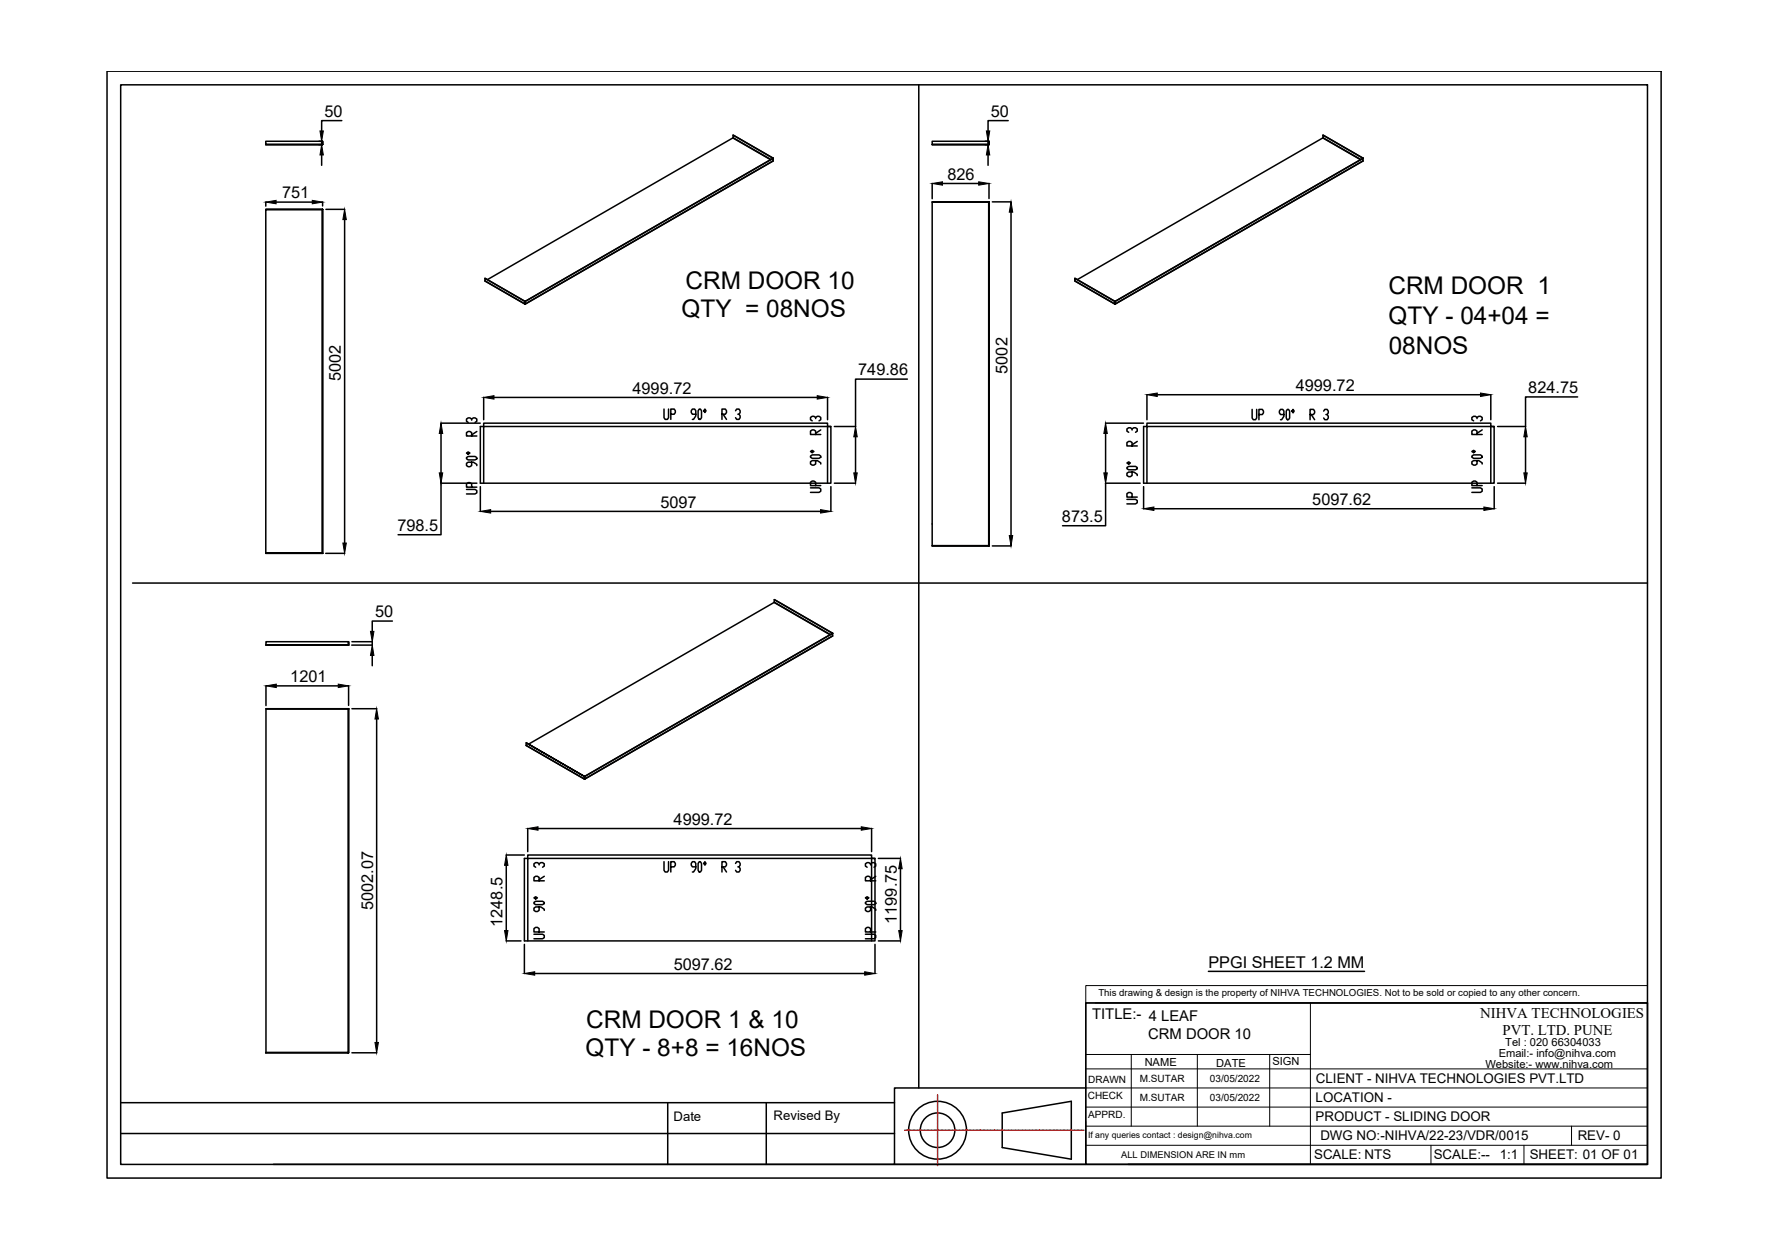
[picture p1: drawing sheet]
<svg xmlns="http://www.w3.org/2000/svg" width="297mm" height="210mm" viewBox="0 0 297 210" stroke-linecap="round" stroke-linejoin="round" font-family="sans-serif">
<!-- layer: 0 -->
<g fill="none" stroke="#000" stroke-width=".25">
<path d="M18 12h261.4v186.1h-261.4zM20.3 14.3h256.8v181.5h-256.8zM154.5 14.3v168.7M44.7 23.8h9.6v.5h-9.6zM44.7 24.3h9.6zM44.7 34v.7M46.4 34h6.1M53.6 24.3h.5M53.7 23.8h.4M54.1 23.8v.5M54.1 26.1v1.7M54.3 24.3h.1"/>
<path d="M54.3 23.8l-.1 .5zM54.3 35.2h-9.6h9.6v57.9h-9.6v-57.8l9.6-.1M54.3 34v.6M54.8 35.2h3.2M57.5 20.3h-3.4v1.7M58 36.9v54.4M123.3 23.1v.1M123.3 22.7l6.7 3.9M129.6 26.9l-6.3-3.7-41.3 23.8M130 26.6l-41.7 24.1v.4v-.4l41.7-24.1v.5l-41.7 24M130 27.1l-41.7 24M130 26.6l-6.7-3.9v.5l6.4 3.6"/>
<path d="M130 26.6h.1M156.8 23.8h9.5v.5h-9.5zM156.8 24.3h9.5zM156.8 34h9.5M156.8 30.8v2.6M158.5 30.9h6.1M165.8 23.8h.4v.5h-.5M166.2 26.1v1.7M166.3 23.8v.5zM166.3 34h-9.5M166.3 34v57.8M166.3 34h-9.5v57.8h9.5"/>
<path d="M166.3 30.8v2.6M166.9 34h3.2M169.6 20.3h-3.4v1.7M170.1 35.7v54.4M222.5 23.1v.1M222.5 22.7l6.8 3.9M228.8 26.9l-6.3-3.7-41.3 23.8M229.3 26.6l-41.8 24.1M229.3 27.1l-41.7 24M229.3 26.6h.1M229.3 26.6l-6.8-3.9v.5l6.4 3.6M81.6 47.2l6.7 3.9"/>
<path d="M81.6 46.8l6.7 3.9M88.3 50.7v.4zM88.3 50.7l-6.7-3.9v.4l6.7 3.9M88.3 51.1h.1M180.8 46.8l6.7 3.9M180.8 47.2l6.7 3.9M187.5 50.7l-6.7-3.9v.4l6.7 3.9M187.5 50.7v.4zM187.6 51.1h.1M187.5 51.1h.1M187.6 50.7v.4l-.1-.4 41.8-24.1v.5l-41.7 24M74.2 71.2h6.6"/>
<path d="M74.2 72.9v6.6M78.5 77l.3-.2h1.1l.3 .2v.2l-.3 .2h-1.1l-.3-.2zM78.5 76.2l.3-.2 .2 .2-.2 .2zM79.3 77.7v.6l-.3 .2h-.2l-.3-.2v-.4l.3-.2h.8l.6 .4v.2M79.3 73.3v-.5l-.3-.2h-.2l-.3 .2v.5h1.7M79.3 70.7v-.2l-.3-.2h-.2l-.3 .2v.4l.3 .1M79.3 70.5l.3-.2h.3l.3 .2v.4l-.3 .1M80.2 72.6l-.9 .5M80.8 71.7h.6v-.5h57.8v.5h.6v9.6h-59zM81.4 66.8v3.8M83.1 66.8h54.4M111.7 68.8v1.5l.2 .2h.4l.1-.2v-1.5"/>
<path d="M112.8 69.7h.6l.2-.3v-.3l-.2-.3h-.6v1.7M117 69.7h-.5l-.2-.3v-.3l.2-.3h.3l.2 .3v.9l-.4 .5h-.1M117.6 68.8h.2l.2 .3v1.2l-.2 .2h-.2l-.2-.2v-1.2zM118.6 68.8l.2 .3-.2 .3-.2-.3zM121.4 69.7h.6l.2-.3v-.3l-.2-.3h-.6v1.7M121.6 69.7l.6 .8M123.7 69.1l.2-.3h.4l.2 .3v.3l-.2 .3h-.2M124.3 69.7l.2 .3v.3l-.2 .2h-.4l-.2-.2M136.3 76.7l.3-.2h1.2l.2 .2v.2l-.2 .2h-1.2l-.3-.2zM136.3 75.9l.3-.2 .3 .2-.3 .2zM137.2 77.5v.5l-.3 .2h-.3l-.3-.2v-.3l.3-.2h.9l.5 .4v.1M137.2 73.1v-.6l-.3-.2h-.3l-.3 .2v.6h1.7"/>
<path d="M137.2 70.4v-.2l-.3-.2h-.3l-.3 .2v.4l.3 .2M137.2 70.2l.3-.2h.3l.2 .2v.4l-.2 .2M138 72.3l-.8 .6M139.2 66.8v3.8M139.2 71.7v9.6M139.8 71.7h-58.4v9.6M143.9 73.5v6M152.6 63.8h-8.7v7.9h-3.6M185.9 71.2h6.4M186 72.9v6.6M189.5 78.6l.3-.2h1.2l.3 .2v.2l-.3 .2h-1.2l-.3-.2zM189.5 77.9l.3-.2 .3 .2-.3 .2z"/>
<path d="M190.4 79.4v.6l-.3 .2h-.3l-.3-.2v-.4l.3-.2h.9l.6 .4v.2M190.4 75v-.6l-.3-.2h-.3l-.3 .2v.6h1.8M190.4 72.3v-.2l-.3-.2h-.3l-.3 .2v.4l.3 .2M190.4 72.1l.3-.2h.3l.3 .2v.4l-.3 .2M191.3 74.2l-.9 .6M192.4 71.7h.5v-.5h57.9v.5h.5v9.6h-58.9zM192.9 66.4v4.2M194.6 66.4h54.4M210.6 68.9v1.4l.2 .3h.4l.2-.3v-1.4M211.8 69.7h.5l.2-.3v-.3l-.2-.2h-.5v1.7M216 69.7h-.6l-.2-.3v-.3l.2-.2h.4l.2 .2v.9l-.4 .6h-.2M216.5 68.9h.2l.2 .2v1.2l-.2 .3h-.2l-.2-.3v-1.2z"/>
<path d="M217.5 68.9l.2 .2-.2 .3-.2-.3zM220.4 69.7h.5l.2-.3v-.3l-.2-.2h-.5v1.7M220.5 69.7l.6 .9M222.6 69.1l.2-.2h.4l.2 .2v.3l-.2 .3h-.2M223.2 69.7l.2 .3v.3l-.2 .3h-.4l-.2-.3M247.6 76.7l.3-.2h1.1l.3 .2v.2l-.3 .2h-1.1l-.3-.2zM247.6 75.9l.3-.2 .2 .2-.2 .2zM248.4 77.5v.5l-.3 .2h-.2l-.3-.2v-.3l.3-.2h.8l.6 .4v.1M248.4 73.1v-.6l-.3-.2h-.2l-.3 .2v.6h1.7M248.4 70.4v-.2l-.3-.2h-.2l-.3 .2v.4l.3 .2M248.4 70.2l.3-.2h.3l.3 .2v.4l-.3 .2M249.3 72.3l-.9 .6"/>
<path d="M250.8 66.4v4.2M250.8 71.7v9.6M251.3 71.7h-58.4v9.6M256.6 73.5v6M265.4 66.8h-8.8v4.9h-4.7M22.3 98.1h254.8M44.7 93l9.6 .1zM54.2 93l.1-57.8-.1 57.9M54.8 93.1h3.2M78.5 82.3h1.4l.3 .2v.4l-.3 .2h-1.4M79.3 81.9v-.5l-.3-.2h-.2l-.3 .2v.5h1.7M80.2 81.3h-6v8.6h-7.2"/>
<path d="M80.8 81.9v4.1M82.5 86h55.5M136.3 82.1h1.5l.2 .1v.4l-.2 .2h-1.5M137.2 81.7v-.6l-.3-.2h-.3l-.3 .2v.6h1.7M139.8 81.9v4.1M140.3 81.3h3.6M156.8 91.8h9.5M156.8 88.1h.1M166.3 91.8v-57.8v57.8M166.3 91.8h.1M166.9 91.8h3.2M189.5 84h1.5l.3 .2v.4l-.3 .2h-1.5"/>
<path d="M190.4 83.6v-.6l-.3-.2h-.3l-.3 .2v.6h1.8M191.8 81.3h-5.8v7.1h-7.3M192.4 81.9v3.7M194.1 85.6h55.5M247.6 82.1h1.4l.3 .1v.4l-.3 .2h-1.4M248.4 81.7v-.6l-.3-.2h-.2l-.3 .2v.6h1.7M251.3 81.9v3.7M251.9 81.3h4.7M44.7 107.9h13.9v.6h-13.9zM44.7 119.2h13.9M44.7 108.5h.1M44.7 115.3v3.4"/>
<path d="M46.5 115.4h10.4M58.6 119.2v57.9M58.6 119.2l-.1 57.8M58.6 108.5h-13.9M58.6 107.9v.6zM58.6 119.2h.1M58.6 119.2h-13.9v57.9M58.6 115.3v3.3M59.2 107.9h3.4v.6h-3.4M59.2 119.2h4.2M62.6 110.2v1.8M66 104.5h-3.4v1.7"/>
<path d="M130.2 101.3h.1M130.2 100.8l9.8 5.7M139.6 106.8l-9.4-5.5-41.3 23.9M140 106.5l-41.7 24.1M140 107l-41.7 24M140 106.5l-9.8-5.7v.5l9.5 5.4M140 106.5h.1M63.4 120.9v54.4M88.5 125.4l9.8 5.6M88.5 124.9l9.8 5.7zM88.5 124.9v.5l9.8 5.6v-.4M88.8 139.3v3.9"/>
<path d="M90.5 139.4h54.4M98.3 131h.1M98.3 130.6v.4M98.3 130.6l41.7-24.1v.5l-41.7 24zM146.6 139.3v3.9M85.1 158.3h2.5M85.1 143.8h3.1M85.2 145.5v11M88.2 158.8v4.9M88.8 143.8h57.8v.6h.6v13.9h-59v-13.9h.6zM89.8 157.1h1.5l.2 .2v.4l-.2 .2h-1.5M89.8 151.8l.3-.2h1.2l.2 .2v.2l-.2 .2h-1.2l-.3-.2z"/>
<path d="M89.8 151l.3-.2 .3 .2-.3 .2zM90.7 156.7v-.5l-.3-.2h-.3l-.3 .2v.5h1.7M90.7 152.5v.6l-.3 .2h-.3l-.3-.2v-.4l.3-.2h.9l.5 .4v.2M90.7 148.1v-.5l-.3-.2h-.3l-.3 .2v.5h1.7M90.7 145.5v-.2l-.3-.2h-.3l-.3 .2v.4l.3 .2M90.7 145.3l.3-.2h.3l.2 .2v.4l-.2 .2M91.5 147.4l-.8 .6M111.7 144.9v1.5l.2 .3h.4l.1-.3v-1.5M112.8 145.8h.6l.2-.3v-.3l-.2-.3h-.6v1.8M117 145.8h-.5l-.2-.3v-.3l.2-.3h.3l.2 .3v.9l-.4 .6h-.1M117.6 144.9h.2l.2 .3v1.2l-.2 .3h-.2l-.2-.3v-1.2zM118.6 144.9l.2 .3-.2 .3-.2-.3z"/>
<path d="M121.4 145.8h.6l.2-.3v-.3l-.2-.3h-.6v1.8M121.6 145.8l.6 .9M123.7 145.2l.2-.3h.4l.2 .3v.3l-.2 .3h-.2M124.3 145.8l.2 .3v.3l-.2 .3h-.4l-.2-.3M145.6 157.1h1.4l.3 .2v.4l-.3 .2h-1.4M145.6 151.8l.2-.2h1.2l.3 .2v.2l-.3 .2h-1.2l-.2-.2zM145.6 151l.2-.2 .3 .2-.3 .2zM146.4 156.7v-.5l-.3-.2h-.3l-.2 .2v.5h1.7M146.4 152.5v.6l-.3 .2h-.3l-.2-.2v-.4l.2-.2h.9l.6 .4v.2M146.4 148.1v-.5l-.3-.2h-.3l-.2 .2v.5h1.7M146.4 145.5v-.2l-.3-.2h-.3l-.2 .2v.4l.2 .2M146.4 145.3l.3-.2h.3l.3 .2v.4l-.3 .2"/>
<path d="M146.6 144.4v13.9M147.2 144.4h-58.4v13.9M147.2 158.8v4.9M147.3 147.4l-.9 .6M147.7 158.3h3.8M147.7 144.4h3.8M151.5 146.1v10.4M44.7 177h13.9M58.5 177h.1M58.5 177l-13.8 .1h13.9M59.2 177.1h4.2M89.9 163.7h55.5"/>
<path d="M182.6 168.7h94.5v27.1h-94.5zM203.3 163.4h26.2M20.3 190.6h130.2M20.3 185.5h130.2M112.3 185.5v10.3M128.9 185.5v10.3M150.5 195.8h32.1M168.6 187.2l11.6-2v9.8l-11.6-2zM182.6 183h-32.1v12.8h-104.5M189.8 195.8h87.3"/>
<circle cx="157.7" cy="190.1" r="4.9"/>
<circle cx="157.7" cy="190.1" r="2.91"/>
</g>
<g fill="none" stroke="#000" stroke-width=".17">
<path d="M182.6 165.8h94.5v2.9h-94.5zM182.6 179.8h94.5M182.6 168.7v27.1M182.6 177.4h37.8M184.2 168.7h92.9M190.3 177.4v12M201.4 177.4v12M213.6 177.4v12M220.4 168.7v27.1M182.6 189.4h94.5M182.6 186.2h94.5M182.6 183h94.5"/>
<path d="M182.6 192.6h94.5M240.7 192.6v3.2M256.3 192.6v3.2M264.3 189.4v3.2"/>
</g>
<g fill="none" stroke="#f00" stroke-width=".25">
<path d="M152.2 190.1h.2M152.5 190.1h.1M152.7 190.1h.3M153.1 190.1h.1M153.2 190.1h.4M153.7 190.1h.1M153.8 190.1h.4M154.3 190.1h.1M154.4 190.1h.4M154.9 190.1h.1M155 190.1h.4M155.4 190.1h.1"/>
<path d="M155.6 190.1h.4M156 190.1h.1M156.2 190.1h.3M156.6 190.1h.1M156.8 190.1h.3M157.2 190.1h.1M157.4 190.1h.3M157.7 184.2v.2M157.7 184.5v.1M157.7 184.6v.4M157.7 185.1h.1M157.7 185.2v.4"/>
<path d="M157.7 185.7h.1M157.7 185.8v.4M157.7 186.2v.1M157.7 186.4v.4M157.7 186.8v.1M157.7 187v.3M157.7 187.4v.1M157.7 187.6v.3M157.7 188v.1M157.7 188.2v.3M157.7 188.6v.1M157.7 188.7v.4"/>
<path d="M157.7 189.2v.1M157.7 189.3v.4M157.7 189.8h.1M157.7 189.9v.4M157.7 190.4h.1M157.7 190.5v.4M157.7 190.9v.1M157.7 191.1v.4M157.7 191.5v.1M157.7 191.7v.3M157.7 192.1v.1M157.7 192.3v.3"/>
<path d="M157.7 192.7v.1M157.7 192.8v.4M157.7 193.3v.1M157.7 193.4v.4M157.7 193.9v.1M157.7 194v.4M157.7 194.5h.1M157.7 194.6v.4M157.7 195.1h.1M157.7 195.2v.4M157.7 195.6v.1M157.7 195.8v.2"/>
<path d="M157.8 190.1h.1M157.9 190.1h.4M158.4 190.1h.1M158.5 190.1h.4M159 190.1h.1M159.1 190.1h.4M159.6 190.1h.1M159.7 190.1h.4M160.1 190.1h.1M160.3 190.1h.4M160.7 190.1h.1M160.9 190.1h.3"/>
<path d="M161.3 190.1h.1M161.5 190.1h.3M161.9 190.1h.1M162.1 190.1h.3M162.5 190.1h.1M162.6 190.1h.4M163.1 190.1h.1M163.2 190.1h.4M163.7 190.1h.1M163.8 190.1h.4M164.3 190.1h.1M164.4 190.1h.4"/>
<path d="M164.8 190.1h.1M165 190.1h.4M165.4 190.1h.1M165.6 190.1h.4M166 190.1h.1M166.2 190.1h.3M166.6 190.1h.1M166.8 190.1h.3M167.2 190.1h.1M167.3 190.1h.4M167.8 190.1h.1M167.9 190.1h.4"/>
<path d="M168.4 190.1h.1M168.5 190.1h.4M169 190.1h.1M169.1 190.1h.4M169.6 190.1h.1M169.7 190.1h.4M170.1 190.1h.1M170.3 190.1h.4M170.7 190.1h.1M170.9 190.1h.3M171.3 190.1h.1M171.5 190.1h.3"/>
<path d="M171.9 190.1h.1M172.1 190.1h.3M172.5 190.1h.1M172.6 190.1h.4M173.1 190.1h.1M173.2 190.1h.4M173.7 190.1h.1M173.8 190.1h.4M174.3 190.1h.1M174.4 190.1h.4M174.8 190.1h.1M175 190.1h.4"/>
<path d="M175.4 190.1h.1M175.6 190.1h.3M176 190.1h.1M176.2 190.1h.3M176.6 190.1h.1M176.8 190.1h.3M177.2 190.1h.1M177.3 190.1h.4M177.8 190.1h.1M177.9 190.1h.4M178.4 190.1h.1M178.5 190.1h.4"/>
<path d="M179 190.1h.1M179.1 190.1h.4M179.5 190.1h.1M179.7 190.1h.4M180.1 190.1h.1M180.3 190.1h.3M180.7 190.1h.1M180.9 190.1h.3M181.3 190.1h.1M181.5 190.1h.3M181.9 190.1h.1M182 190.1h.3"/>
</g>
<g fill="#000" stroke="#000" stroke-width=".17">
<path d="M44.7 34l1.7-.3v.6zM52.5 33.7l1.8 .3-1.8 .3zM54.1 24.3l.3 1.8h-.6zM53.8 22h.6l-.3 1.8zM58 35.2l.3 1.7h-.6zM156.8 30.9l1.7-.3v.5zM164.6 30.6l1.7 .3-1.7 .2zM166.2 24.3l.3 1.8h-.6zM165.9 22h.6l-.3 1.8zM170.1 34l.2 1.7h-.5zM74.2 71.2l.3 1.7h-.6zM73.9 79.5h.6l-.3 1.8z"/>
<path d="M81.4 66.8l1.7-.3v.6zM137.5 66.5l1.7 .3-1.7 .3zM143.6 79.5h.6l-.3 1.8zM143.9 71.7l.3 1.8h-.6zM186 71.2l.2 1.7h-.5zM185.7 79.5h.5l-.2 1.8zM192.9 66.4l1.7-.3v.6zM249 66.1l1.8 .3-1.8 .3zM256.3 79.5h.6l-.3 1.8zM256.6 71.7l.3 1.8h-.6zM57.7 91.3h.6l-.3 1.8zM80.8 86l1.7-.3v.6z"/>
<path d="M138 85.7l1.8 .3-1.8 .3zM169.8 90.1h.5l-.2 1.7zM192.4 85.6l1.7-.3v.6zM249.6 85.3l1.7 .3-1.7 .3zM44.7 115.4l1.8-.3v.5zM56.9 115.1l1.7 .3-1.7 .2zM62.6 108.5l.3 1.7h-.6zM62.3 106.2h.6l-.3 1.7zM63.4 119.2l.2 1.7h-.5zM88.8 139.4l1.7-.3v.5zM144.9 139.1l1.7 .3-1.7 .2zM85.2 143.8l.2 1.7h-.5z"/>
<path d="M84.9 156.5h.5l-.2 1.8zM151.2 156.5h.5l-.2 1.8zM151.5 144.4l.2 1.7h-.5zM63.1 175.3h.5l-.2 1.8zM88.2 163.7l1.7-.3v.6zM145.4 163.4l1.8 .3-1.8 .3z"/>
</g>
<g font-size="4.1">
<text x="114.6" y="53.3">QTY = 08NOS</text>
<text x="115.3" y="48.5">CRM DOOR 10</text>
<text x="233.5" y="49.4">CRM DOOR 1</text>
<text x="233.6" y="54.5">QTY - 04+04 =</text>
<text x="233.6" y="59.5">08NOS</text>
<text x="98.6" y="172.9">CRM DOOR 1 &amp; 10</text>
<text x="98.5" y="177.7">QTY - 8+8 = 16NOS</text>
</g>
<g font-size="2.7">
<text x="54.6" y="19.7">50</text>
<text x="166.7" y="19.7">50</text>
<text x="47.4" y="33.4">751</text>
<text x="159.4" y="30.2">826</text>
<text x="57.4" y="64.1" transform="rotate(-90 57.4 64.1)">5002</text>
<text x="144.3" y="63.2">749.86</text>
<text x="169.4" y="62.9" transform="rotate(-90 169.4 62.9)">5002</text>
<text x="217.9" y="65.8">4999.72</text>
<text x="106.4" y="66.2">4999.72</text>
<text x="257.1" y="66.2">824.75</text>
<text x="66.8" y="89.3">798.5</text>
<text x="111.1" y="85.4">5097</text>
<text x="178.6" y="87.8">873.5</text>
<text x="220.7" y="85">5097.62</text>
<text x="63.1" y="103.8">50</text>
<text x="48.8" y="114.7">1201</text>
<text x="113.3" y="138.7">4999.72</text>
<text x="62.7" y="153.1" transform="rotate(-90 62.7 153.1)">5002.07</text>
<text x="84.5" y="155.9" transform="rotate(-90 84.5 155.9)">1248.5</text>
<text x="150.8" y="155.4" transform="rotate(-90 150.8 155.4)">1199.75</text>
<text x="113.3" y="163.1">5097.62</text>
<text x="203.3" y="162.8">PPGI SHEET 1.2 MM</text>
</g>
<g font-size="2.5">
<text x="183.7" y="171.4">TITLE:- 4 LEAF</text>
<text x="249" y="171.3">NIHVA TECHNOLOGIES</text>
<text x="193.1" y="174.7">CRM DOOR 10</text>
<text x="252.7" y="174.1">PVT. LTD. PUNE</text>
</g>
<g font-size="2.2">
<text x="221.3" y="185.4">LOCATION -</text>
<text x="221.3" y="182.2">CLIENT - NIHVA TECHNOLOGIES PVT.LTD</text>
<text x="113.3" y="188.6">Date</text>
<text x="130.1" y="188.3">Revised By</text>
<text x="221.3" y="188.6">PRODUCT - SLIDING DOOR</text>
<text x="222.1" y="191.8">DWG NO:-NIHVA/22-23/VDR/0015</text>
<text x="265.4" y="191.8">REV- 0</text>
<text x="221" y="195">SCALE: NTS</text>
<text x="241.1" y="195">SCALE:--</text>
<text x="252.2" y="195">1:1</text>
<text x="257.3" y="195">SHEET: 01 OF 01</text>
</g>
<g font-size="1.9">
<text x="192.5" y="179.3">NAME</text>
<text x="204.6" y="179.4">DATE</text>
<text x="214" y="179.2">SIGN</text>
<text x="249.8" y="179.6">Website:- www.nihva.com</text>
<text x="252.1" y="177.8">Email:- info@nihva.com</text>
<text x="253.2" y="176">Tel : 020 66304033</text>
</g>
<g font-size="1.7">
<text x="183" y="184.9">CHECK</text>
<text x="183" y="182.1">DRAWN</text>
<text x="191.7" y="185.2">M.SUTAR</text>
<text x="191.7" y="182">M.SUTAR</text>
<text x="203.5" y="182">03/05/2022</text>
<text x="203.5" y="185.2">03/05/2022</text>
<text x="183" y="188.1">APPRD.</text>
</g>
<g font-size="1.6">
<text x="184.7" y="167.6">This drawing &amp; design is the property of NIHVA TECHNOLOGIES. Not to be sold or copied to any other concern.</text>
<text x="188.6" y="194.8">ALL DIMENSION ARE IN mm</text>
</g>
<text font-size="1.5" x="183" y="191.4">If any queries contact : design@nihva.com</text>
</svg>
